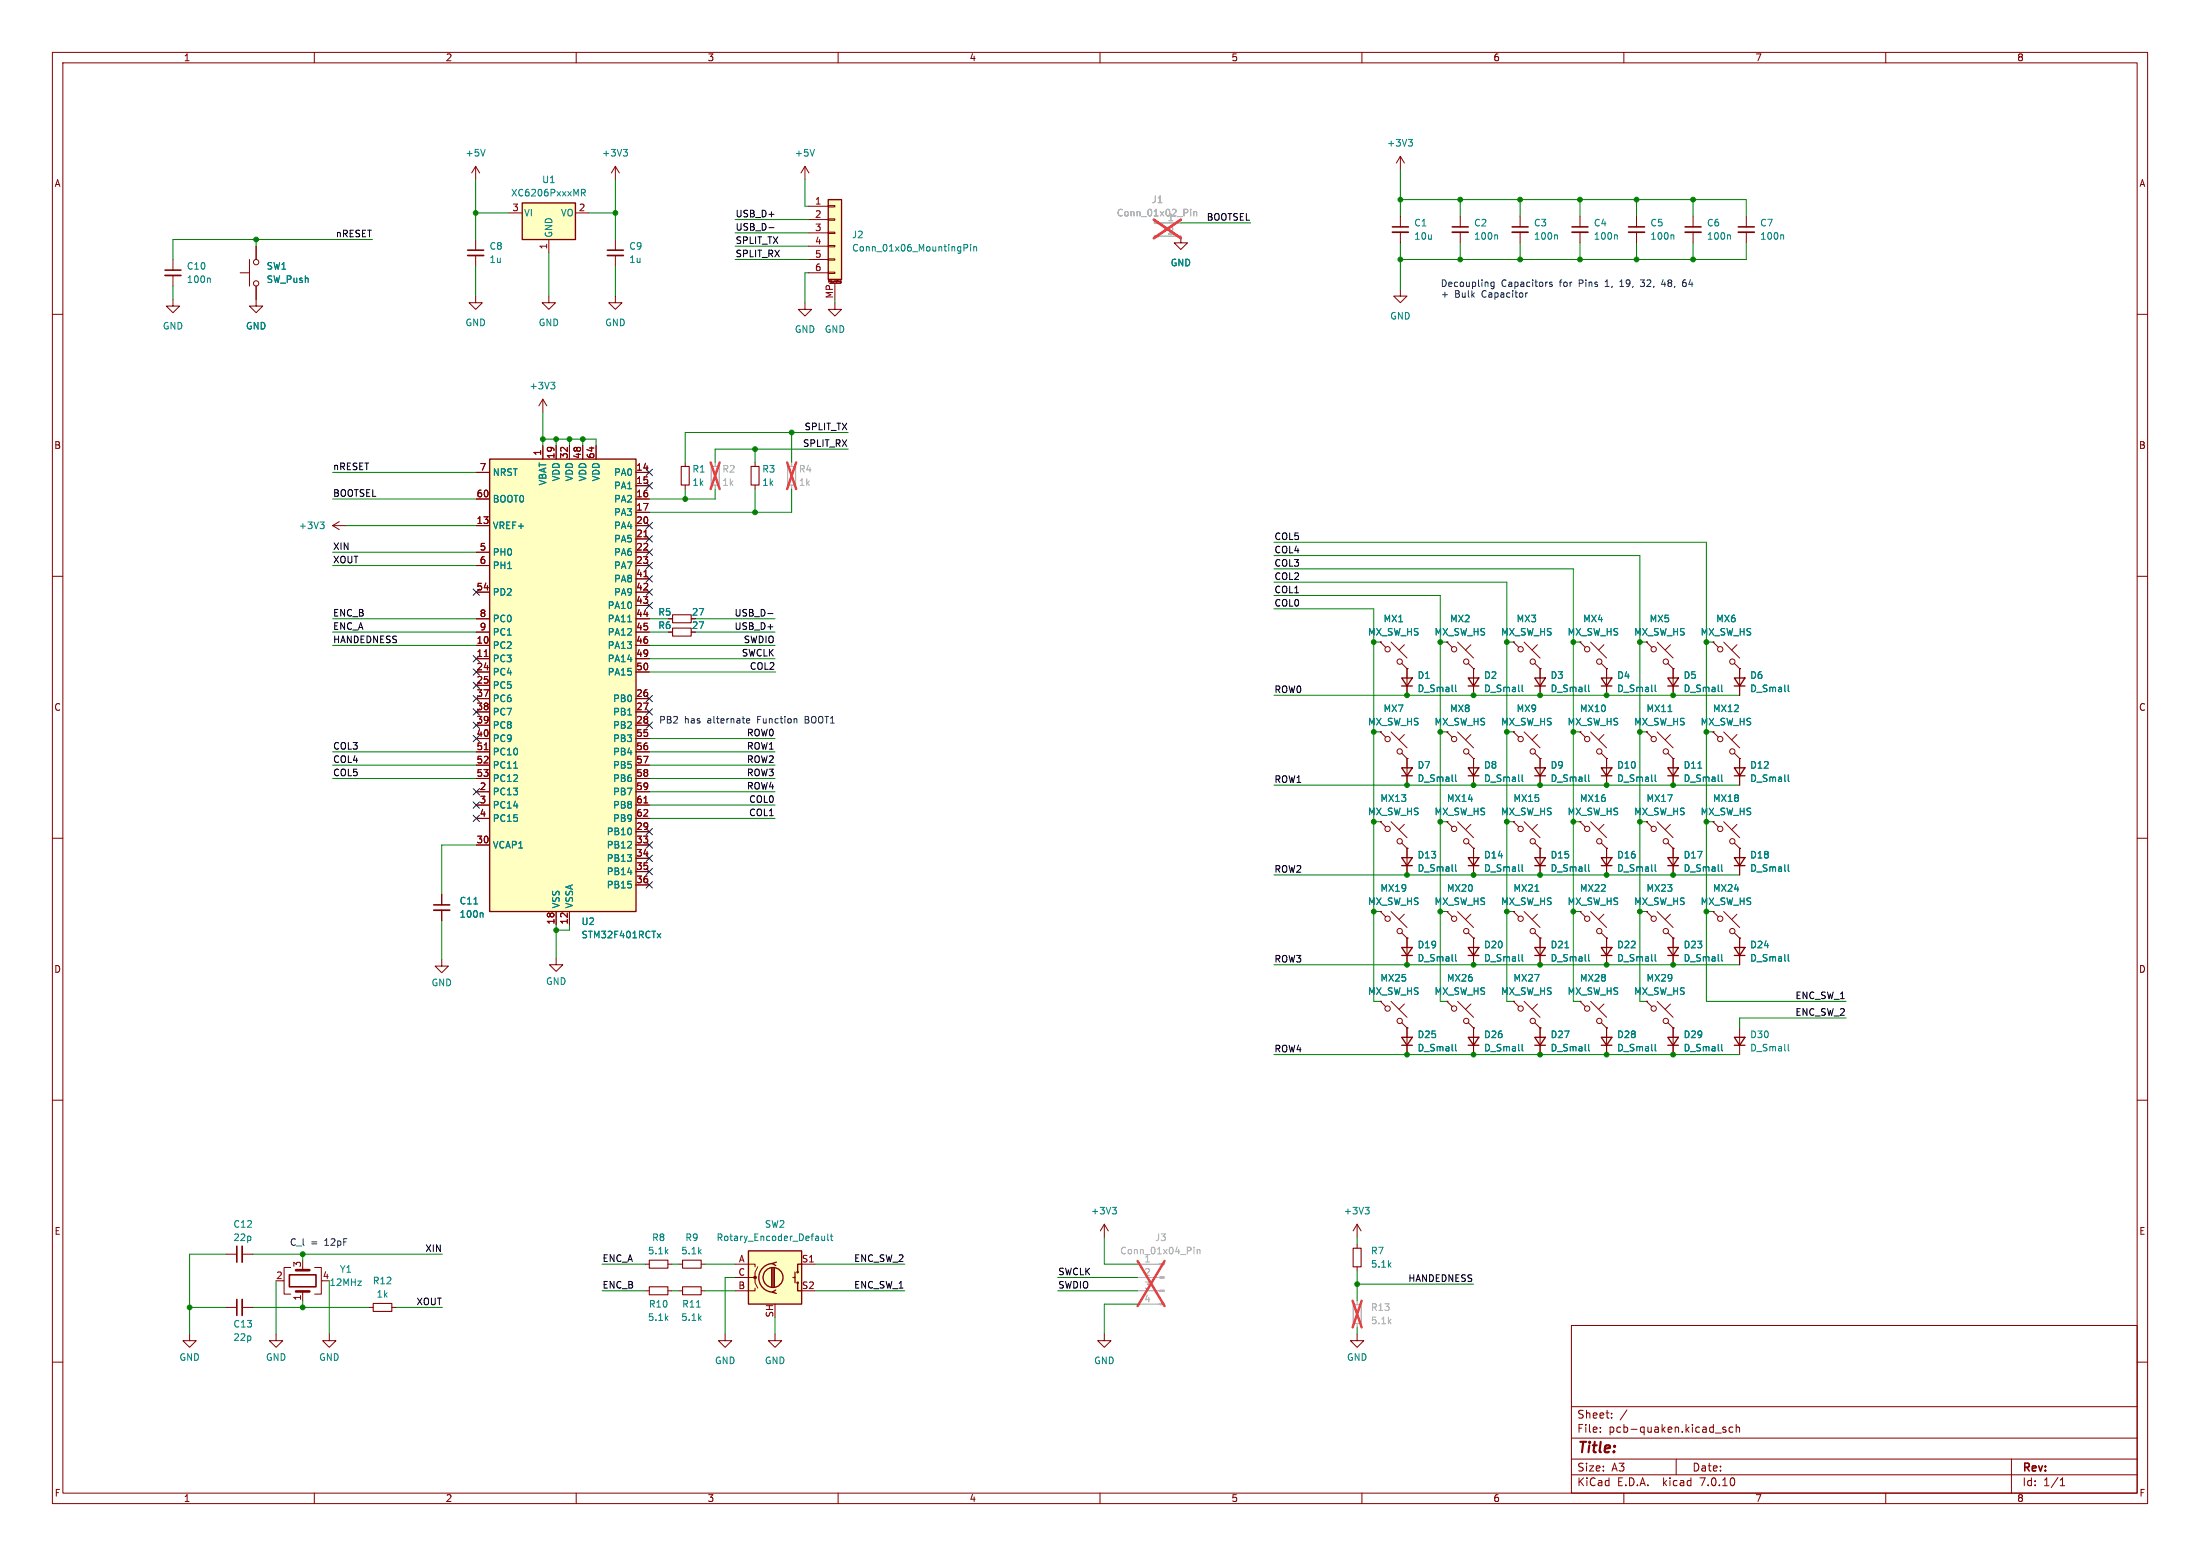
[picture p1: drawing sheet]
<svg xmlns="http://www.w3.org/2000/svg" width="420mm" height="297mm" viewBox="0 0 420 297" stroke-linecap="round" stroke-linejoin="round" font-family="sans-serif">
<g fill="none" stroke="#840000" stroke-width=".19">
<path d="M10 10h400v277h-400zM12 12h396v273h-396zM60 10v2M110 10v2M160 10v2M210 10v2M260 10v2M310 10v2M360 10v2M90.8 31.8v2.5M90.8 31.8l-.8 1.2M90.8 31.8l.8 1.2"/>
<path d="M117.5 31.8l-.8 1.2M117.5 31.8v2.5M117.5 31.8l.7 1.2M153.7 31.8l-.8 1.2M153.7 31.8v2.5M153.7 31.8l.7 1.2M154.3 39.4h3.8M158.1 39.2h1.3v.3h-1.3zM267.3 29.8v2.6M267.3 29.8l-.7 1.3M267.3 29.8l.8 1.3M10 60h2"/>
<path d="M33 57.2v1.2h1.3l-1.3 1.3-1.3-1.3h1.3M33 49.5v2.1M33 52.6v2M45.8 52.1h1.8M47.6 49.5v5.1M48.9 54.6v3.8h1.3l-1.3 1.3-1.3-1.3h1.3M48.9 47v2.5M90.8 56.5v1.3h1.3l-1.3 1.3-1.3-1.3h1.3M90.8 45.7v2.1M90.8 48.8v2M97.2 40.6h2.5M104.8 56.5v1.3h1.2l-1.2 1.3-1.3-1.3h1.3"/>
<path d="M104.8 45.7v2.6M109.9 40.6h2.5M117.5 56.5v1.3h1.2l-1.2 1.3-1.3-1.3h1.3M117.5 45.7v2.1M117.5 48.8v2M153.7 57.8v1.3h1.2l-1.2 1.2-1.3-1.2h1.3M154.3 52.1h3.8M154.3 41.9h3.8M154.3 44.5h3.8M154.3 47h3.8M154.3 49.5h3.8M158.1 51.9h1.3v.3h-1.3z"/>
<path d="M158.1 49.4h1.3v.3h-1.3zM158.1 46.9h1.3v.2h-1.3zM158.1 44.3h1.3v.3h-1.3zM158.1 41.8h1.3v.2h-1.3zM158.2 53.9v-.4l.1 .3 .2-.3v.4M158.4 54.1h2M159.4 57.8v1.3h1.3l-1.3 1.2-1.3-1.2h1.3M159.4 54.1v3.1M159.7 53.5v.3M159.9 53.5h.1M160.4 53.8v.1M160.4 53.7v.1"/>
<path d="M160.4 54h.1M160.4 53.9h.1M160.4 53.7h.1M160.5 53.6l-.1 .1M160.5 53.6l.1 .1M160.6 54h-.1M160.6 53.6v.4M160.6 53.9h-.1M225.4 45.1v1.3h1.3l-1.3 1.2-1.2-1.2h1.2M267.3 55.2v1.3h1.3l-1.3 1.3-1.2-1.3h1.2M267.3 41.3v2M267.3 44.3v2.1"/>
<path d="M278.8 41.3v2M278.8 44.3v2.1M290.2 41.3v2M290.2 44.3v2.1M301.6 41.3v2M301.6 44.3v2.1M312.4 41.3v2M312.4 44.3v2.1M323.2 41.3v2M323.2 44.3v2.1M333.4 41.3v2M333.4 44.3v2.1"/>
<path d="M408 60h2M103.6 76.2v2.5M103.6 76.2l-.7 1.3M103.6 76.2l.8 1.3M64.8 99.6l-1.3 .7M90.9 90.2h2.6M90.9 95.3h2.6M103.6 85.1v2.5M106.2 85.1v2.5M108.7 85.1v2.5M111.3 85.1v2.5M113.8 85.1v2.5"/>
<path d="M121.4 90.2h2.6M121.4 92.7h2.6M121.4 95.3h2.6M121.4 97.8h2.6M130.8 88.3v.7M130.8 92.6v.7M144.1 88.3v.7M144.1 92.6v.7M10 110h2M63.5 100.3h2.5M63.5 100.3l1.3 .8M90.9 100.3h2.6"/>
<path d="M90.9 105.4h2.6M90.9 108h2.6M90.9 113h2.6M90.9 118.1h2.6M121.4 100.3h2.6M121.4 102.9h2.6M121.4 105.4h2.6M121.4 108h2.6M121.4 110.5h2.6M121.4 113h2.6M121.4 115.6h2.6M121.4 118.1h2.6"/>
<path d="M122.9 102.5h.7M122.9 110.1h.7M127.6 118.1h.8M408 110h2M90.9 123.2h2.6M90.9 125.7h2.6M90.9 128.3h2.6M90.9 130.8h2.6M90.9 133.4h2.6M90.9 135.9h2.6M90.9 138.4h2.6M90.9 120.7h2.6"/>
<path d="M92.4 125.3h.8M121.4 123.2h2.6M121.4 125.7h2.6M121.4 128.3h2.6M121.4 133.4h2.6M121.4 135.9h2.6M121.4 138.4h2.6M121.4 120.7h2.6M127.6 120.7h.8M263.5 122.6l1 1M263.5 122.6h.1M263.5 139.7l1 1"/>
<path d="M263.5 139.7h.1M265.6 122.6l3 3M265.6 139.7l3 3M267.6 126.6l1 1M268.1 123.1l-1 1M268.6 127.6h.1M268.6 127.6v5.1M276.2 122.6l1 1M276.2 122.6h.1M276.2 139.7l1 1M276.2 139.7h.1M278.3 122.6l3 3"/>
<path d="M278.3 139.7l3 3M280.3 126.6l1 1M280.8 123.1l-1 1M281.3 127.6h.1M281.3 127.6v5.1M288.9 122.6l1 1M288.9 122.6h.1M288.9 139.7l1 1M288.9 139.7h.1M291 122.6l3 3M291 139.7l3 3M293 126.6l1 1"/>
<path d="M293.5 123.1l-1 1M294 127.6h.1M294 127.6v5.1M301.6 139.7l1 1M301.6 139.7h.1M301.6 122.6l1 1M301.6 122.6h.1M303.7 139.7l3 3M303.7 122.6l3 3M305.7 126.6l1 1M306.2 123.1l-1 1M306.7 127.6h.1"/>
<path d="M306.7 127.6v5.1M314.3 139.7l1 1M314.3 139.7h.1M314.3 122.6l1 1M314.3 122.6h.1M316.4 139.7l3 3M316.4 122.6l3 3M318.4 126.6l1 1M318.9 123.1l-1 1M319.4 127.6h.1M319.4 127.6v5.1M327 122.6l1 1"/>
<path d="M327 122.6h.1M327 139.7l1 1M327 139.7h.1M329.1 122.6l3 3M329.1 139.7l3 3M331.1 126.6l1 1M331.6 123.1l-1 1M332.1 127.6h.1M332.1 127.6v5.1M10 160h2M90.9 151.1h2.6M90.9 153.7h2.6"/>
<path d="M90.9 156.2h2.6M90.9 141h2.6M90.9 143.5h2.6M90.9 146.1h2.6M90.9 148.6h2.6M92.4 143.1h.8M121.4 151.1h2.6M121.4 158.8h2.6M121.4 153.7h2.6M121.4 156.2h2.6M121.4 141h2.6M121.4 143.5h2.6"/>
<path d="M121.4 146.1h2.6M121.4 148.6h2.6M122.9 153.3h.7M263.5 156.8l1 1.1M263.5 156.8h.1M265.6 156.8l3 3.1M267.6 143.8l1 1M268.1 157.4l-1 1M268.1 140.2l-1 1M268.6 144.8h.1M268.6 144.8v5.1M276.2 156.8l1 1.1"/>
<path d="M276.2 156.8h.1M278.3 156.8l3 3.1M280.3 143.8l1 1M280.8 157.4l-1 1M280.8 140.2l-1 1M281.3 144.8h.1M281.3 144.8v5.1M288.9 156.8l1 1.1M288.9 156.8h.1M291 156.8l3 3.1M293 143.8l1 1M293.5 140.2l-1 1"/>
<path d="M293.5 157.4l-1 1M294 144.8h.1M294 144.8v5.1M301.6 156.8l1 1.1M301.6 156.8h.1M303.7 156.8l3 3.1M305.7 143.8l1 1M306.2 140.2l-1 1M306.2 157.4l-1 1M306.7 144.8h.1M306.7 144.8v5.1M314.3 156.8l1 1.1"/>
<path d="M314.3 156.8h.1M316.4 156.8l3 3.1M318.4 143.8l1 1M318.9 140.2l-1 1M318.9 157.4l-1 1M319.4 144.8h.1M319.4 144.8v5.1M327 156.8l1 1.1M327 156.8h.1M329.1 156.8l3 3.1M331.1 143.8l1 1M331.6 157.4l-1 1"/>
<path d="M331.6 140.2l-1 1M332.1 144.8h.1M332.1 144.8v5.1M408 160h2M84.3 170.7v2M84.3 173.7v2.1M90.9 161.3h2.6M106.2 174v2.5M108.7 174v2.5M121.4 161.3h2.6M121.4 163.8h2.6M121.4 166.4h2.6"/>
<path d="M121.4 168.9h2.6M263.5 174l1 1M263.5 174h.1M265.6 174l3 3M267.6 160.9l1 1M267.6 178.1l1 1M268.1 174.5l-1 1M268.6 161.9h.1M268.6 179.1h.1M268.6 161.9v5.1M268.6 179.1v5.1M276.2 174l1 1"/>
<path d="M276.2 174h.1M278.3 174l3 3M280.3 160.9l1 1M280.3 178.1l1 1M280.8 174.5l-1 1M281.3 161.9h.1M281.3 179.1h.1M281.3 161.9v5.1M281.3 179.1v5.1M288.9 174l1 1M288.9 174h.1M291 174l3 3"/>
<path d="M293 178.1l1 1M293 160.9l1 1M293.5 174.5l-1 1M294 179.1h.1M294 161.9h.1M294 161.9v5.1M294 179.1v5.1M301.6 174l1 1M301.6 174h.1M303.7 174l3 3M305.7 160.9l1 1M305.7 178.1l1 1"/>
<path d="M306.2 174.5l-1 1M306.7 161.9h.1M306.7 179.1h.1M306.7 161.9v5.1M306.7 179.1v5.1M314.3 174l1 1M314.3 174h.1M316.4 174l3 3M318.4 160.9l1 1M318.4 178.1l1 1M318.9 174.5l-1 1M319.4 161.9h.1"/>
<path d="M319.4 179.1h.1M319.4 161.9v5.1M319.4 179.1v5.1M327 174l1 1M327 174h.1M329.1 174l3 3M331.1 160.9l1 1M331.1 178.1l1 1M331.6 174.5l-1 1M332.1 161.9h.1M332.1 179.1h.1M332.1 161.9v5.1"/>
<path d="M332.1 179.1v5.1M84.3 183.1v1.3h1.3l-1.3 1.3-1.2-1.3h1.2M106.2 182.9v1.3h1.2l-1.2 1.2-1.3-1.2h1.3M263.5 191.1l1 1.1M263.5 191.1h.1M265.6 191.1l3 3.1M267.6 195.2l1 1M268.1 191.6l-1 1.1M268.6 196.2h.1M268.6 196.2v5.1M276.2 191.1l1 1.1M276.2 191.1h.1"/>
<path d="M278.3 191.1l3 3.1M280.3 195.2l1 1M280.8 191.6l-1 1.1M281.3 196.2h.1M281.3 196.2v5.1M288.9 191.1l1 1.1M288.9 191.1h.1M291 191.1l3 3.1M293 195.2l1 1M293.5 191.6l-1 1.1M294 196.2h.1M294 196.2v5.1"/>
<path d="M301.6 191.1l1 1.1M301.6 191.1h.1M303.7 191.1l3 3.1M305.7 195.2l1 1M306.2 191.6l-1 1.1M306.7 196.2h.1M306.7 196.2v5.1M314.3 191.1l1 1.1M314.3 191.1h.1M316.4 191.1l3 3.1M318.4 195.2l1 1M318.9 191.6l-1 1.1"/>
<path d="M319.4 196.2h.1M319.4 196.2v5.1M332.1 196.2v5.1M10 210h2M408 210h2M43.2 239.4h2M46.2 239.4h2.1M210.8 233.7l-.7 1.2M210.8 233.7v2.5M210.8 233.7l.8 1.2M259.1 233.7l-.8 1.2M259.1 233.7v2.5"/>
<path d="M259.1 237.5v.8M259.1 233.7l.7 1.2M10 260h2M36.2 254.6v1.3h1.3l-1.3 1.3-1.3-1.3h1.3M43.2 249.6h2M46.2 249.6h2.1M52.7 254.6v1.3h1.3l-1.3 1.3-1.3-1.3h1.3M54 244.5h.2M55.5 241.9h-1.3v5.1h1.3M57.8 246.5v1.8M60.1 241.9h1.2v5.1h-1.2M62.9 254.6v1.3h1.2l-1.2 1.3-1.3-1.3h1.3"/>
<path d="M70.5 249.6h.7M74.8 249.6h.8M123.2 241.3h.8M123.2 246.4h.8M127.5 241.3h.8M127.5 246.4h.8M129.5 241.3h.8M129.5 246.4h.8M133.9 241.3h.7M133.9 246.4h.7M138.4 254.6v1.3h1.3l-1.3 1.3-1.2-1.3h1.2M140.3 241.3h3.8v.5"/>
<path d="M140.3 243.8h3.8v1.1l.6 1M144.1 245.9v.5h-3.8M144.7 241.8l-.6 1v1h-.5M148 254.6v1.3h1.2l-1.2 1.3-1.3-1.3h1.3M153 241.3h2.6M210.8 254.6v1.3h1.3l-1.3 1.3-1.3-1.3h1.3M259.1 254.6v1.3h1.2l-1.2 1.3-1.3-1.3h1.3M259.1 241.8v.8M300 253h108v32h-108zM408 260h2M300 278.5h108M300 274.5h108"/>
<path d="M300 268.5h108M305.5 273.2v.2M305.5 272.5v.1M307.7 270.5v.2M307.7 269.8v.1M310.6 269.1l-1.3 1.9M320 278.5v3M327.4 273.5h1.2M329.4 272.5l-.3-.1-.2 .2v.2l.5 .2v.3h-.5M330.8 272.5l-.4-.1-.3 .3 .1 .6h.6M331.4 272.5l.3-.1 .3 .1 .1 .9M331.4 271.9v1.5"/>
<path d="M384 278.5v6.5M60 285v2M110 285v2M160 285v2M210 285v2M260 285v2M300 281.5h108M310 285v2M360 285v2M393.3 283.6h.9M393.3 282.5l.4-.4v1.5"/>
<circle cx="48.9" cy="54.1" r=".51"/>
<circle cx="48.9" cy="50" r=".51"/>
<circle cx="264.9" cy="123.9" r=".51"/>
<circle cx="267.2" cy="126.3" r=".51"/>
<circle cx="277.6" cy="123.9" r=".51"/>
<circle cx="279.9" cy="126.3" r=".51"/>
<circle cx="290.3" cy="123.9" r=".51"/>
<circle cx="292.6" cy="126.3" r=".51"/>
<circle cx="303" cy="123.9" r=".51"/>
<circle cx="305.3" cy="126.3" r=".51"/>
<circle cx="315.7" cy="123.9" r=".51"/>
<circle cx="318" cy="126.3" r=".51"/>
<circle cx="328.4" cy="123.9" r=".51"/>
<circle cx="330.7" cy="126.3" r=".51"/>
<circle cx="264.9" cy="141.1" r=".51"/>
<circle cx="264.9" cy="158.2" r=".51"/>
<circle cx="267.2" cy="143.4" r=".51"/>
<circle cx="277.6" cy="141.1" r=".51"/>
<circle cx="277.6" cy="158.2" r=".51"/>
<circle cx="279.9" cy="143.4" r=".51"/>
<circle cx="290.3" cy="158.2" r=".51"/>
<circle cx="290.3" cy="141.1" r=".51"/>
<circle cx="292.6" cy="143.4" r=".51"/>
<circle cx="303" cy="141.1" r=".51"/>
<circle cx="303" cy="158.2" r=".51"/>
<circle cx="305.3" cy="143.4" r=".51"/>
<circle cx="315.7" cy="141.1" r=".51"/>
<circle cx="315.7" cy="158.2" r=".51"/>
<circle cx="318" cy="143.4" r=".51"/>
<circle cx="328.4" cy="158.2" r=".51"/>
<circle cx="328.4" cy="141.1" r=".51"/>
<circle cx="330.7" cy="143.4" r=".51"/>
<circle cx="264.9" cy="175.4" r=".51"/>
<circle cx="267.2" cy="177.7" r=".51"/>
<circle cx="267.2" cy="160.6" r=".51"/>
<circle cx="277.6" cy="175.4" r=".51"/>
<circle cx="279.9" cy="177.7" r=".51"/>
<circle cx="279.9" cy="160.6" r=".51"/>
<circle cx="290.3" cy="175.4" r=".51"/>
<circle cx="292.6" cy="160.6" r=".51"/>
<circle cx="292.6" cy="177.7" r=".51"/>
<circle cx="303" cy="175.4" r=".51"/>
<circle cx="305.3" cy="160.6" r=".51"/>
<circle cx="305.3" cy="177.7" r=".51"/>
<circle cx="315.7" cy="175.4" r=".51"/>
<circle cx="318" cy="177.7" r=".51"/>
<circle cx="318" cy="160.6" r=".51"/>
<circle cx="328.4" cy="175.4" r=".51"/>
<circle cx="330.7" cy="160.6" r=".51"/>
<circle cx="330.7" cy="177.7" r=".51"/>
<circle cx="264.9" cy="192.5" r=".51"/>
<circle cx="267.2" cy="194.9" r=".51"/>
<circle cx="277.6" cy="192.5" r=".51"/>
<circle cx="279.9" cy="194.9" r=".51"/>
<circle cx="290.3" cy="192.5" r=".51"/>
<circle cx="292.6" cy="194.9" r=".51"/>
<circle cx="303" cy="192.5" r=".51"/>
<circle cx="305.3" cy="194.9" r=".51"/>
<circle cx="315.7" cy="192.5" r=".51"/>
<circle cx="318" cy="194.9" r=".51"/>
</g>
<g fill="none" stroke="#840000" stroke-width=".33">
<path d="M31.5 52.6h3M89.3 48.8h3M116 48.8h3M265.8 44.3h3.1M277.2 44.3h3.1M288.7 44.3h3M300.1 44.3h3M310.9 44.3h3M321.7 44.3h3M331.9 44.3h3M82.8 173.7h3.1M46.2 237.9v3"/>
<path d="M46.2 248v3.1"/>
</g>
<g fill="none" stroke="#840000" stroke-width=".3">
<path d="M31.5 51.6h3M89.3 47.8h3M116 47.8h3M265.8 43.3h3.1M277.2 43.3h3.1M288.7 43.3h3M300.1 43.3h3M310.9 43.3h3M321.7 43.3h3M331.9 43.3h3M82.8 172.7h3.1M45.2 237.9v3"/>
<path d="M45.2 248v3.1M55.2 243.3h5.1v2.3h-5.1z"/>
</g>
<g fill="none" stroke="#008484" stroke-width=".19">
<path d="M92.6 28.5l-.4 1.3M111 36.8l.6-.1 .1-.1v-.3l-.7-.2v1.3M111.3 36.8l.4 .6M119 28.5h.8l-.5 .5M119.5 29l.3 .2v.3l-.3 .3M155.5 28.5l-.4 1.3M268.8 26.6h.8l-.4 .5M269.4 27.1l.2 .2v.3l-.2 .3M40 53.1l.1 .2v.6M184 47.3h.6l.1-.2v-.3l-.7-.1v1.2M185.3 46.7v.1M185.3 47.1v.8"/>
<path d="M185.9 47.1v.8M185.9 47.2l.2-.1h.3v.8M285.7 44.8l.2 .2v.7M297.1 44.8l.2 .2v.7M308.6 44.8l.2 .2v.7M319.4 44.8l.1 .2v.7M330.2 44.8l.1 .2v.7M340.3 44.8l.2 .2v.7M105.1 73h.8l-.4 .5M105.7 73.5l.2 .2v.3l-.2 .2M61.1 99.6h.8l-.4 .5M61.6 100.1l.3 .3v.3l-.3 .2"/>
<path d="M119.8 118.7h.8M277.9 130.8v1l.2 .2M290.6 130.8v1l.2 .2M303.3 130.8v1l.2 .2M316 130.8v1l.2 .2M318.4 135.8h.8M328.7 130.8v1l.2 .2M341.4 130.8v1l.2 .2M98.1 146.6h.7M277.9 147.9v1.1l.2 .2M290.6 147.9v1.1l.2 .2M303.3 147.9v1.1l.2 .2"/>
<path d="M316 147.9v1.1l.2 .2M324.1 146.6h.8M328.7 147.9v1.1l.2 .2M341.4 147.9v1.1l.2 .2M90.5 172.5h.7M92 174.2l.2 .2v.7M125.5 178.2l.6 .8M126.1 178.2l-.6 .8M277.9 165v1.1l.2 .2M290.6 165v1.1l.2 .2M293 170.1h.8M303.3 165v1.1l.2 .2"/>
<path d="M316 165v1.1l.2 .2M328.7 165v1.1l.2 .2M341.4 165v1.1l.2 .2M277.9 182.2v1.1l.2 .2M277.9 199.3v1.1l.2 .2M290.6 182.2v1.1l.2 .2M290.6 199.3v1.1l.2 .2M298.7 180.9h.8M303.3 182.2v1.1l.2 .2M303.3 199.3v1.1l.2 .2M316 182.2v1.1l.2 .2M316 199.3v1.1l.2 .2"/>
<path d="M328.7 182.2v1.1l.2 .2M328.7 199.3v1.1l.2 .2M341.4 199.3v1.1l.2 .2M341.4 182.2v1.1l.2 .2M156.9 236v.7l.3 .1 .2-.1M157.4 236v.8M158 235.5v1.1l.2 .2M158.5 236h.5M158.7 235.5v1.1l.3 .2M212.3 230.4h.8l-.4 .5M212.9 230.9l.2 .3v.3l-.2 .2M260.6 230.4h.8l-.4 .5"/>
<path d="M261.1 230.9l.3 .3v.3l-.3 .2M133 249.5h.7"/>
</g>
<g fill="#ffffc2" stroke="#ffffc2" stroke-width=".19">
<path d="M99.7 38.7h10.2v7h-10.2z"/>
<path d="M158.1 38.1h2.6v15.2h-2.6z"/>
<path d="M93.5 87.6h27.9v86.4h-27.9z"/>
<path d="M142.9 238.8h10.1v10.1h-10.1z"/>
</g>
<g fill="none" stroke="#840000" stroke-width=".25">
<path d="M99.7 38.7h10.2v7h-10.2zM158.1 38.1h2.6v15.2h-2.6zM93.5 87.6h27.9v86.4h-27.9zM267.6 129.4h2l-1 1.5zM267.6 130.9h2M280.3 129.4h2l-1 1.5zM280.3 130.9h2M293 129.4h2l-1 1.5zM293 130.9h2M305.7 129.4h2l-1 1.5zM305.7 130.9h2M318.4 129.4h2l-1 1.5z"/>
<path d="M318.4 130.9h2M331.1 129.4h2l-1 1.5zM331.1 130.9h2M267.6 146.6h2l-1 1.5zM267.6 148.1h2M280.3 146.6h2l-1 1.5zM280.3 148.1h2M293 146.6h2l-1 1.5zM293 148.1h2M305.7 146.6h2l-1 1.5zM305.7 148.1h2M318.4 146.6h2l-1 1.5z"/>
<path d="M318.4 148.1h2M331.1 146.6h2l-1 1.5zM331.1 148.1h2M267.6 163.7h2l-1 1.5zM267.6 165.2h2M280.3 163.7h2l-1 1.5zM280.3 165.2h2M293 163.7h2l-1 1.5zM293 165.2h2M305.7 163.7h2l-1 1.5zM305.7 165.2h2M318.4 163.7h2l-1 1.5z"/>
<path d="M318.4 165.2h2M331.1 163.7h2l-1 1.5zM331.1 165.2h2M267.6 198h2l-1 1.5zM267.6 180.8h2l-1 1.6zM267.6 182.4h2M267.6 199.5h2M280.3 198h2l-1 1.5zM280.3 180.8h2l-1 1.6zM280.3 182.4h2M280.3 199.5h2M293 180.8h2l-1 1.6z"/>
<path d="M293 198h2l-1 1.5zM293 182.4h2M293 199.5h2M305.7 180.8h2l-1 1.6zM305.7 198h2l-1 1.5zM305.7 182.4h2M305.7 199.5h2M318.4 198h2l-1 1.5zM318.4 180.8h2l-1 1.6zM318.4 182.4h2M318.4 199.5h2M331.1 198h2l-1 1.5z"/>
<path d="M331.1 180.8h2l-1 1.6zM331.1 182.4h2M331.1 199.5h2M142.9 238.8h10.1v10.1h-10.1zM147.3 242.1v3.5M147.6 241.2a2.73 2.73 0 0 0-2.7 2.7 2.73 2.73 0 0 0 2.7 2.7M147.6 242.1v3.5M147.8 242.1v3.5M148.1 246.3l-.7 .3 .8 .3M148.2 240.9l-.8 .3 .7 .4M151.4 243.8h.4M151.8 242.8v2.1"/>
<path d="M152.3 244.9v1.5h.7M153 241.3h-.7v1.5"/>
<circle cx="147.6" cy="243.8" r="1.9"/>
<circle cx="152.3" cy="244.9" r=".13"/>
<circle cx="152.3" cy="242.8" r=".13"/>
</g>
<path d="M135.8 89h1.5v3.6h-1.5zM150.4 89h1.5v3.6h-1.5zM258.3 249h1.5v3.6h-1.5z" fill="none" stroke="#a1a1a1" stroke-width=".2"/>
<g fill="none" stroke="#a1a1a1" stroke-width=".19">
<path d="M227.3 39.9v.2M221.2 45.1h4.2M221.2 42.5h4.2M227.3 40.4v.8M227.9 40.4v.8M227.9 40.5l.2-.1h.3v.8M136.5 88.3v.7M136.5 92.6v.7M151.1 88.3v.7M151.1 92.6v.7M227.9 238.1v.1M227.9 238.5v.8"/>
<path d="M228.5 238.5v.8M228.5 238.6l.2-.1 .3 .1 .1 .7M217.2 248.9h4.2M217.2 246.4h4.2M217.2 243.8h4.2M217.2 241.3h4.2M259.1 248.3v.7M259.1 252.6v.8"/>
</g>
<path d="M220.3 41.9l5.1 3.6M225.4 41.9l-5.1 3.6M135.7 88.3l1.7 5M137.4 88.3l-1.7 5M150.3 88.3l1.7 5M152 88.3l-1.7 5M217.2 240.7l5.1 8.6M222.3 240.7l-5.1 8.6M258.2 248.3l1.7 5.1M259.9 248.3l-1.7 5.1" fill="none" stroke="#eb3a3d" stroke-width=".46"/>
<circle cx="144.1" cy="243.8" r=".25" fill="#840000" stroke="#840000" stroke-width=".19"/>
<path d="M130 89h1.6v3.6h-1.6zM143.4 89h1.5v3.6h-1.5zM128.4 119.9h3.6v1.5h-3.6zM128.4 117.3h3.6v1.6h-3.6zM258.3 238.3h1.5v3.5h-1.5zM71.2 248.8h3.6v1.5h-3.6zM124 245.6h3.5v1.5h-3.5zM124 240.5h3.5v1.6h-3.5zM130.3 245.6h3.6v1.5h-3.6zM130.3 240.5h3.6v1.6h-3.6z" fill="none" stroke="#840000" stroke-width=".2"/>
<path d="M56.5 246.5h2.6M56.5 242.4h2.6" fill="none" stroke="#840000" stroke-width=".51"/>
<g fill="#a1a1a1" stroke="#a1a1a1" stroke-width=".19">
<path d="M221.4 248.8h.8v.2h-.8z"/>
<path d="M221.4 246.3h.8v.2h-.8z"/>
<path d="M221.4 243.7h.8v.3h-.8z"/>
<path d="M221.4 241.2h.8v.2h-.8z"/>
<path d="M220.3 45h.9v.2h-.9z"/>
<path d="M220.3 42.4h.9v.3h-.9z"/>
</g>
<path d="M146.8 43.5h1M146.6 117.1h1" fill="none" stroke="#000" stroke-width=".19"/>
<g fill="none" stroke="#0000c2" stroke-width=".19">
<path d="M285.2 53.8v1.2M285.2 53.9l-.3-.1-.3 .3 .1 .5h.5M291.3 55.9v.8M291.6 55.9l-.3 .2M296.3 53.9l-.3-.1-.2 .2 .1 .2 .4 .1v.3h-.5M306.4 54.7h.8M306.6 53.7l-.2 .1M309.2 54.7h.7M309.5 53.6l-.3 .2M313.2 54.6l.5 .1M313.2 53.4h.7l-.4 .5h.2M317.5 53.4l-.3 .9h.8"/>
<path d="M321.2 54.1l.2-.2 .4 .1 .1 .1v.3l-.2 .3h-.3l-.2-.3M321.8 53.4l-.4 .1-.2 .5M142.5 137.8l.2 .2h.4M142.5 137.4l.2-.2 .4 .2v.1l-.6 .1M152.1 137.2v.8"/>
</g>
<g fill="none" stroke="#008400" stroke-width=".19">
<path d="M90.8 34.3v11.4M117.5 34.3v11.4M153.7 34.3v5.1h.6M267.3 32.4v8.9M267.3 38.1h66.1v3.2M278.8 38.1v3.2M290.2 38.1v3.2M301.6 38.1v3.2M312.4 38.1v3.2M323.2 38.1v3.2M33 54.6v2.6M48.9 45.7v1.3"/>
<path d="M71.1 45.7h-38.1v3.8M90.8 50.8v5.7M90.8 40.6h6.4M104.8 48.3v8.2M112.4 40.6h5.1M117.5 50.8v5.7M140.3 44.5h14M140.3 41.9h14M140.3 47h14M140.3 49.5h14M154.3 52.1h-.6v5.7M159.4 57.2v.6"/>
<path d="M225.4 42.5h13.4M267.3 46.4v8.8M278.8 46.4v3.1M290.2 46.4v3.1M301.6 46.4v3.1M312.4 46.4v3.1M323.2 46.4v3.1M333.4 46.4v3.1h-66.1M103.6 78.7v6.4M63.5 95.3h27.4M63.5 90.2h27.4M103.6 83.8h10.2v1.3"/>
<path d="M106.2 83.8v1.3M108.7 83.8v1.3M111.3 83.8v1.3M130.8 93.3v2M136.5 93.3v2h-12.5M144.1 85.7v2.6M144.1 93.3v4.5M151.1 93.3v4.5h-27.1M151.1 82.6v5.7M161.9 82.6h-31.1v5.7M161.9 85.7h-25.4v2.6M63.5 118.1h27.4"/>
<path d="M63.5 108h27.4M63.5 105.4h27.4M66 100.3h24.9M124 118.1h3.6M132.7 118.1h15.3M243.2 113.7h31.8v77.4h1.2M243.2 116.2h19.1v74.9h1.2M243.2 108.6h57.2v82.5h1.2M243.2 111.1h44.5v80h1.2M243.2 106h69.9v85.1h1.2M243.2 103.5h82.6v87.6h26.6M63.5 123.2h27.4"/>
<path d="M63.5 120.7h27.4M124 123.2h24M124 120.7h3.6M124 128.3h24.1M124 125.7h24M132.7 120.7h15.3M243.2 132.7h88.9M262.3 139.7h1.2M262.3 122.6h1.2M275 139.7h1.2M275 122.6h1.2M287.7 139.7h1.2"/>
<path d="M287.7 122.6h1.2M300.4 139.7h1.2M300.4 122.6h1.2M313.1 139.7h1.2M313.1 122.6h1.2M325.8 139.7h1.2M325.8 122.6h1.2M63.5 143.5h27.4M63.5 148.6h27.4M63.5 146.1h27.4M124 143.5h24M124 148.6h24"/>
<path d="M124 146.1h24M124 141h24M124 153.7h24M124 156.2h24M124 151.1h24M243.2 149.9h88.9M262.3 156.8h1.2M275 156.8h1.2M287.7 156.8h1.2M300.4 156.8h1.2M313.1 156.8h1.2M325.8 156.8h1.2"/>
<path d="M84.3 175.8v7.3M90.9 161.3h-6.6v9.4M106.2 176.5v6.4M108.7 176.5v1h-2.5M243.2 167h88.9M262.3 174h1.2M275 174h1.2M287.7 174h1.2M300.4 174h1.2M313.1 174h1.2M325.8 174h1.2M243.2 184.2h88.9"/>
<path d="M352.4 194.3h-20.3v1.9M243.2 201.3h88.9M43.2 239.4h-7v15.2M48.3 239.4h36.2M57.8 239.4v1.3M210.8 236.2v5.1h6.4M259.1 236.2v1.3M36.2 249.6h7M48.3 249.6h22.2M52.7 244.5v10.1M57.8 248.3v1.3M62.9 244.5v10.1"/>
<path d="M75.6 249.6h8.9M114.9 246.4h8.3M114.9 241.3h8.3M128.3 246.4h1.2M128.3 241.3h1.2M134.6 246.4h5.7M134.6 241.3h5.7M140.3 243.8h-1.9v10.8M148 251.5v3.1M155.6 246.4h17.1M155.6 241.3h17.1M201.9 243.8h15.3"/>
<path d="M201.9 246.4h15.3M217.2 248.9h-6.4v5.7M259.1 242.6v5.7M259.1 253.4v1.2M259.1 245.1h22.2"/>
</g>
<g fill="none" stroke="#000084" stroke-width=".19">
<path d="M123.3 92.1l1.3 1.2M123.3 89.6l1.3 1.2M123.3 99.7l1.3 1.2M124.6 92.1l-1.3 1.2M124.6 89.6l-1.3 1.2M124.6 99.7l-1.3 1.2M90.3 112.4l1.2 1.2M91.5 112.4l-1.2 1.2M123.3 104.8l1.3 1.2M123.3 102.3l1.3 1.2M123.3 112.4l1.3 1.2M123.3 109.9l1.3 1.2"/>
<path d="M123.3 107.3l1.3 1.3M123.3 115l1.3 1.2M124.6 104.8l-1.3 1.2M124.6 107.3l-1.3 1.3M124.6 102.3l-1.3 1.2M124.6 112.4l-1.3 1.2M124.6 109.9l-1.3 1.2M124.6 115l-1.3 1.2M90.3 137.8l1.2 1.2M90.3 135.3l1.2 1.2M90.3 130.2l1.2 1.2M90.3 127.7l1.2 1.2"/>
<path d="M90.3 132.7l1.2 1.3M90.3 125.1l1.2 1.2M91.5 137.8l-1.2 1.2M91.5 135.3l-1.2 1.2M91.5 130.2l-1.2 1.2M91.5 127.7l-1.2 1.2M91.5 125.1l-1.2 1.2M91.5 132.7l-1.2 1.3M123.3 132.7l1.3 1.3M123.3 135.3l1.3 1.2M123.3 137.8l1.3 1.2M124.6 132.7l-1.3 1.3"/>
<path d="M124.6 135.3l-1.3 1.2M124.6 137.8l-1.3 1.2M90.3 150.5l1.2 1.2M90.3 140.4l1.2 1.2M90.3 153.1l1.2 1.2M90.3 155.6l1.2 1.2M91.5 150.5l-1.2 1.2M91.5 140.4l-1.2 1.2M91.5 153.1l-1.2 1.2M91.5 155.6l-1.2 1.2M123.3 158.1l1.3 1.3M124.6 158.1l-1.3 1.3"/>
<path d="M123.3 168.3l1.3 1.2M123.3 160.7l1.3 1.2M123.3 165.8l1.3 1.2M123.3 163.2l1.3 1.2M124.6 168.3l-1.3 1.2M124.6 160.7l-1.3 1.2M124.6 165.8l-1.3 1.2M124.6 163.2l-1.3 1.2"/>
</g>
<g fill="#008400" stroke="#008400" stroke-width=".19">
<circle cx="267.3" cy="38.1" r=".46"/>
<circle cx="267.3" cy="49.5" r=".46"/>
<circle cx="301.6" cy="38.1" r=".46"/>
<circle cx="290.2" cy="38.1" r=".46"/>
<circle cx="290.2" cy="49.5" r=".46"/>
<circle cx="323.2" cy="38.1" r=".46"/>
<circle cx="312.4" cy="38.1" r=".46"/>
<circle cx="301.6" cy="49.5" r=".46"/>
<circle cx="312.4" cy="49.5" r=".46"/>
<circle cx="278.8" cy="38.1" r=".46"/>
<circle cx="278.8" cy="49.5" r=".46"/>
<circle cx="300.4" cy="174" r=".46"/>
<circle cx="275" cy="156.8" r=".46"/>
<circle cx="287.7" cy="156.8" r=".46"/>
<circle cx="268.6" cy="167" r=".46"/>
<circle cx="281.3" cy="167" r=".46"/>
<circle cx="294" cy="149.9" r=".46"/>
<circle cx="306.7" cy="167" r=".46"/>
<circle cx="306.7" cy="149.9" r=".46"/>
<circle cx="300.4" cy="156.8" r=".46"/>
<circle cx="325.8" cy="139.7" r=".46"/>
<circle cx="313.1" cy="139.7" r=".46"/>
<circle cx="319.4" cy="132.7" r=".46"/>
<circle cx="323.2" cy="49.5" r=".46"/>
<circle cx="300.4" cy="122.6" r=".46"/>
<circle cx="313.1" cy="122.6" r=".46"/>
<circle cx="287.7" cy="122.6" r=".46"/>
<circle cx="325.8" cy="122.6" r=".46"/>
<circle cx="306.7" cy="132.7" r=".46"/>
<circle cx="275" cy="139.7" r=".46"/>
<circle cx="268.6" cy="132.7" r=".46"/>
<circle cx="287.7" cy="139.7" r=".46"/>
<circle cx="300.4" cy="139.7" r=".46"/>
<circle cx="294" cy="132.7" r=".46"/>
<circle cx="106.2" cy="177.5" r=".46"/>
<circle cx="106.2" cy="83.8" r=".46"/>
<circle cx="108.7" cy="83.8" r=".46"/>
<circle cx="130.8" cy="95.3" r=".46"/>
<circle cx="111.3" cy="83.8" r=".46"/>
<circle cx="144.1" cy="85.7" r=".46"/>
<circle cx="36.2" cy="249.6" r=".46"/>
<circle cx="57.8" cy="239.4" r=".46"/>
<circle cx="57.8" cy="249.6" r=".46"/>
<circle cx="103.6" cy="83.8" r=".46"/>
<circle cx="90.8" cy="40.6" r=".46"/>
<circle cx="117.5" cy="40.6" r=".46"/>
<circle cx="48.9" cy="45.7" r=".46"/>
<circle cx="151.1" cy="82.6" r=".46"/>
<circle cx="144.1" cy="97.8" r=".46"/>
<circle cx="268.6" cy="184.2" r=".46"/>
<circle cx="262.3" cy="122.6" r=".46"/>
<circle cx="281.3" cy="132.7" r=".46"/>
<circle cx="262.3" cy="139.7" r=".46"/>
<circle cx="275" cy="122.6" r=".46"/>
<circle cx="281.3" cy="149.9" r=".46"/>
<circle cx="268.6" cy="149.9" r=".46"/>
<circle cx="262.3" cy="156.8" r=".46"/>
<circle cx="262.3" cy="174" r=".46"/>
<circle cx="319.4" cy="167" r=".46"/>
<circle cx="313.1" cy="156.8" r=".46"/>
<circle cx="325.8" cy="174" r=".46"/>
<circle cx="313.1" cy="174" r=".46"/>
<circle cx="325.8" cy="156.8" r=".46"/>
<circle cx="319.4" cy="149.9" r=".46"/>
<circle cx="275" cy="174" r=".46"/>
<circle cx="294" cy="201.3" r=".46"/>
<circle cx="294" cy="184.2" r=".46"/>
<circle cx="287.7" cy="174" r=".46"/>
<circle cx="281.3" cy="184.2" r=".46"/>
<circle cx="294" cy="167" r=".46"/>
<circle cx="306.7" cy="201.3" r=".46"/>
<circle cx="319.4" cy="201.3" r=".46"/>
<circle cx="319.4" cy="184.2" r=".46"/>
<circle cx="306.7" cy="184.2" r=".46"/>
<circle cx="259.1" cy="245.1" r=".46"/>
<circle cx="281.3" cy="201.3" r=".46"/>
<circle cx="268.6" cy="201.3" r=".46"/>
</g>
<text font-size="2.8" fill="#840000" x="301" y="277.9">Title:</text>
<g font-size="2.1" fill="#840000">
<text x="301" y="273.7">File:</text>
<text x="301" y="271">Sheet:</text>
<text x="307.1" y="273.7">pcb-quaken.kicad_sch</text>
<text x="301" y="281.1">Size:</text>
<text x="307.6" y="281.1">A3</text>
<text x="323" y="281.1">Date:</text>
<text x="386" y="281.3">Rev:</text>
<text x="301" y="283.9">KiCad</text>
<text x="308.7" y="283.9">E.D.A.</text>
<text x="317.6" y="283.9">kicad</text>
<text x="324.8" y="283.9">7.0.10</text>
<text x="386" y="283.9">Id:</text>
<text x="390.1" y="283.9">1/1</text>
</g>
<g font-size="1.8" fill="#840000">
<text x="35" y="11.9">1</text>
<text x="85" y="11.9">2</text>
<text x="135" y="11.9">3</text>
<text x="185" y="11.9">4</text>
<text x="235" y="11.9">5</text>
<text x="285" y="11.9">6</text>
<text x="335" y="11.9">7</text>
<text x="385" y="11.9">8</text>
<text x="10.3" y="35.9">A</text>
<text x="408.3" y="35.9">A</text>
<text x="97.7" y="40.4">3</text>
<text x="110.4" y="40.4">2</text>
<text x="155.5" y="39.1">1</text>
<text x="155.5" y="41.7">2</text>
<text x="104.5" y="47.7" transform="rotate(-90 104.5 47.7)">1</text>
<text x="155.5" y="44.2">3</text>
<text x="155.5" y="46.7">4</text>
<text x="155.5" y="49.3">5</text>
<text x="155.5" y="51.8">6</text>
<text x="159.1" y="57.1" transform="rotate(-90 159.1 57.1)">MP</text>
<text x="10.3" y="85.9">B</text>
<text x="91.5" y="89.9">7</text>
<text x="103.4" y="87.1" transform="rotate(-90 103.4 87.1)">1</text>
<text x="105.9" y="87.7" transform="rotate(-90 105.9 87.7)">19</text>
<text x="108.5" y="87.7" transform="rotate(-90 108.5 87.7)">32</text>
<text x="111" y="87.7" transform="rotate(-90 111 87.7)">48</text>
<text x="113.5" y="87.7" transform="rotate(-90 113.5 87.7)">64</text>
<text x="121.4" y="89.9">14</text>
<text x="408.2" y="85.9">B</text>
<text x="90.9" y="95">60</text>
<text x="121.4" y="92.5">15</text>
<text x="121.4" y="95">16</text>
<text x="90.9" y="100.1">13</text>
<text x="121.4" y="97.5">17</text>
<text x="121.4" y="100.1">20</text>
<text x="91.5" y="105.2">5</text>
<text x="91.5" y="107.7">6</text>
<text x="121.4" y="102.6">21</text>
<text x="121.4" y="105.2">22</text>
<text x="121.4" y="107.7">23</text>
<text x="90.9" y="112.8">54</text>
<text x="121.4" y="110.2">41</text>
<text x="121.4" y="112.8">42</text>
<text x="91.5" y="117.9">8</text>
<text x="121.4" y="115.3">43</text>
<text x="121.4" y="117.9">44</text>
<text x="132" y="117.7">27</text>
<text x="90.9" y="122.9">10</text>
<text x="90.9" y="125.5">11</text>
<text x="91.5" y="120.4">9</text>
<text x="121.4" y="120.4">45</text>
<text x="121.4" y="122.9">46</text>
<text x="121.4" y="125.5">49</text>
<text x="132" y="120.2">27</text>
<text x="90.9" y="128">24</text>
<text x="90.9" y="130.6">25</text>
<text x="121.4" y="128">50</text>
<text x="10.3" y="135.9">C</text>
<text x="90.9" y="133.1">37</text>
<text x="90.9" y="135.6">38</text>
<text x="121.4" y="133.1">26</text>
<text x="121.4" y="135.6">27</text>
<text x="408.2" y="135.9">C</text>
<text x="90.9" y="138.2">39</text>
<text x="90.9" y="140.7">40</text>
<text x="90.9" y="143.3">51</text>
<text x="121.4" y="138.2">28</text>
<text x="121.4" y="140.7">55</text>
<text x="121.4" y="143.3">56</text>
<text x="90.9" y="145.8">52</text>
<text x="90.9" y="148.3">53</text>
<text x="121.4" y="145.8">57</text>
<text x="121.4" y="148.3">58</text>
<text x="91.5" y="150.9">2</text>
<text x="91.5" y="153.4">3</text>
<text x="91.5" y="156">4</text>
<text x="121.4" y="150.9">59</text>
<text x="121.4" y="153.4">61</text>
<text x="121.4" y="156">62</text>
<text x="90.9" y="161">30</text>
<text x="121.4" y="158.5">29</text>
<text x="121.4" y="161">33</text>
<text x="121.4" y="163.6">34</text>
<text x="121.4" y="166.1">35</text>
<text x="121.4" y="168.7">36</text>
<text x="105.9" y="176.6" transform="rotate(-90 105.9 176.6)">18</text>
<text x="108.5" y="176.6" transform="rotate(-90 108.5 176.6)">12</text>
<text x="10.3" y="185.9">D</text>
<text x="408.2" y="185.9">D</text>
<text x="10.3" y="235.9">E</text>
<text x="408.3" y="235.9">E</text>
<text x="52.6" y="244.2">2</text>
<text x="57.5" y="242" transform="rotate(-90 57.5 242)">3</text>
<text x="61.5" y="244.2">4</text>
<text x="140.9" y="243.6">C</text>
<text x="141" y="241">A</text>
<text x="153" y="241">S1</text>
<text x="57.5" y="248.4" transform="rotate(-90 57.5 248.4)">1</text>
<text x="140.9" y="246.1">B</text>
<text x="147.7" y="251.6" transform="rotate(-90 147.7 251.6)">SH</text>
<text x="153" y="246.1">S2</text>
<text x="10.3" y="285.9">F</text>
<text x="35" y="286.9">1</text>
<text x="85" y="286.9">2</text>
<text x="135" y="286.9">3</text>
<text x="185" y="286.9">4</text>
<text x="235" y="286.9">5</text>
<text x="285" y="286.9">6</text>
<text x="335" y="286.9">7</text>
<text x="385" y="286.9">8</text>
<text x="408.3" y="285.9">F</text>
</g>
<g font-size="1.8" fill="#008484">
<text x="264.7" y="28.2">+3V3</text>
<text x="88.8" y="30.1">+5V</text>
<text x="103.4" y="35.2">U1</text>
<text x="114.8" y="30.1">+3V3</text>
<text x="151.6" y="30.1">+5V</text>
<text x="97.5" y="37.7">XC6206PxxxMR</text>
<text x="99.9" y="41.5">VI</text>
<text x="107" y="41.5">VO</text>
<text x="93.4" y="47.9">C8</text>
<text x="105.6" y="45.5" transform="rotate(-90 105.6 45.5)">GND</text>
<text x="120" y="47.9">C9</text>
<text x="162.6" y="45.7">J2</text>
<text x="269.9" y="43.4">C1</text>
<text x="269.9" y="46">10u</text>
<text x="281.3" y="43.4">C2</text>
<text x="281.3" y="46">100n</text>
<text x="292.7" y="43.4">C3</text>
<text x="292.7" y="46">100n</text>
<text x="304.2" y="43.4">C4</text>
<text x="304.2" y="46">100n</text>
<text x="315" y="43.4">C5</text>
<text x="315" y="46">100n</text>
<text x="325.8" y="43.4">C6</text>
<text x="325.8" y="46">100n</text>
<text x="335.9" y="43.4">C7</text>
<text x="335.9" y="46">100n</text>
<text x="35.6" y="51.7">C10</text>
<text x="50.8" y="51.7">SW1</text>
<text x="93.4" y="50.4">1u</text>
<text x="120" y="50.4">1u</text>
<text x="162.6" y="48.2">Conn_01x06_MountingPin</text>
<text x="223.4" y="51">GND</text>
<text x="35.6" y="54.2">100n</text>
<text x="50.8" y="54.2">SW_Push</text>
<text x="31" y="63.1">GND</text>
<text x="46.9" y="63.1">GND</text>
<text x="88.8" y="62.5">GND</text>
<text x="102.7" y="62.5">GND</text>
<text x="115.4" y="62.5">GND</text>
<text x="151.6" y="63.7">GND</text>
<text x="157.3" y="63.7">GND</text>
<text x="265.3" y="61.2">GND</text>
<text x="101" y="74.5">+3V3</text>
<text x="94" y="91">NRST</text>
<text x="104.5" y="92.8" transform="rotate(-90 104.5 92.8)">VBAT</text>
<text x="107" y="92" transform="rotate(-90 107 92)">VDD</text>
<text x="109.6" y="92" transform="rotate(-90 109.6 92)">VDD</text>
<text x="112.1" y="92" transform="rotate(-90 112.1 92)">VDD</text>
<text x="114.7" y="92" transform="rotate(-90 114.7 92)">VDD</text>
<text x="117.1" y="91">PA0</text>
<text x="117.1" y="93.6">PA1</text>
<text x="132.1" y="90.4">R1</text>
<text x="132.1" y="92.9">1k</text>
<text x="145.4" y="90.4">R3</text>
<text x="145.4" y="92.9">1k</text>
<text x="56.9" y="101.2">+3V3</text>
<text x="94" y="101.2">VREF+</text>
<text x="94" y="96.1">BOOT0</text>
<text x="117.1" y="96.1">PA2</text>
<text x="117.1" y="98.7">PA3</text>
<text x="117.1" y="101.2">PA4</text>
<text x="94" y="106.3">PH0</text>
<text x="117.1" y="103.7">PA5</text>
<text x="117.1" y="106.3">PA6</text>
<text x="94" y="113.9">PD2</text>
<text x="94" y="108.8">PH1</text>
<text x="117.1" y="108.8">PA7</text>
<text x="117.1" y="111.4">PA8</text>
<text x="117.1" y="113.9">PA9</text>
<text x="94" y="119">PC0</text>
<text x="115.9" y="116.4">PA10</text>
<text x="115.9" y="119">PA11</text>
<text x="125.6" y="117.7">R5</text>
<text x="264" y="119">MX1</text>
<text x="276.7" y="119">MX2</text>
<text x="289.4" y="119">MX3</text>
<text x="302.1" y="119">MX4</text>
<text x="314.8" y="119">MX5</text>
<text x="327.5" y="119">MX6</text>
<text x="94" y="124.1">PC2</text>
<text x="94" y="121.5">PC1</text>
<text x="115.9" y="121.5">PA12</text>
<text x="115.9" y="124.1">PA13</text>
<text x="125.6" y="120.2">R6</text>
<text x="261.1" y="121.5">MX_SW_HS</text>
<text x="273.8" y="121.5">MX_SW_HS</text>
<text x="286.5" y="121.5">MX_SW_HS</text>
<text x="299.2" y="121.5">MX_SW_HS</text>
<text x="311.9" y="121.5">MX_SW_HS</text>
<text x="324.6" y="121.5">MX_SW_HS</text>
<text x="94" y="126.6">PC3</text>
<text x="94" y="129.1">PC4</text>
<text x="94" y="131.7">PC5</text>
<text x="115.9" y="126.6">PA14</text>
<text x="115.9" y="129.1">PA15</text>
<text x="270.5" y="129.8">D1</text>
<text x="283.2" y="129.8">D2</text>
<text x="295.9" y="129.8">D3</text>
<text x="308.6" y="129.8">D4</text>
<text x="321.3" y="129.8">D5</text>
<text x="334" y="129.8">D6</text>
<text x="94" y="134.2">PC6</text>
<text x="94" y="136.8">PC7</text>
<text x="117" y="134.2">PB0</text>
<text x="117" y="136.8">PB1</text>
<text x="264" y="136.1">MX7</text>
<text x="270.5" y="132.3">D_Small</text>
<text x="276.7" y="136.1">MX8</text>
<text x="283.2" y="132.3">D_Small</text>
<text x="289.4" y="136.1">MX9</text>
<text x="295.9" y="132.3">D_Small</text>
<text x="301.5" y="136.1">MX10</text>
<text x="308.6" y="132.3">D_Small</text>
<text x="314.2" y="136.1">MX11</text>
<text x="321.3" y="132.3">D_Small</text>
<text x="326.9" y="136.1">MX12</text>
<text x="334" y="132.3">D_Small</text>
<text x="94" y="139.3">PC8</text>
<text x="94" y="141.8">PC9</text>
<text x="117" y="139.3">PB2</text>
<text x="117" y="141.8">PB3</text>
<text x="261.1" y="138.7">MX_SW_HS</text>
<text x="273.8" y="138.7">MX_SW_HS</text>
<text x="286.5" y="138.7">MX_SW_HS</text>
<text x="299.2" y="138.7">MX_SW_HS</text>
<text x="311.9" y="138.7">MX_SW_HS</text>
<text x="324.6" y="138.7">MX_SW_HS</text>
<text x="94" y="144.4">PC10</text>
<text x="94" y="146.9">PC11</text>
<text x="94" y="149.5">PC12</text>
<text x="117" y="144.4">PB4</text>
<text x="117" y="146.9">PB5</text>
<text x="117" y="149.5">PB6</text>
<text x="270.5" y="146.9">D7</text>
<text x="270.5" y="149.5">D_Small</text>
<text x="283.2" y="146.9">D8</text>
<text x="283.2" y="149.5">D_Small</text>
<text x="295.9" y="146.9">D9</text>
<text x="295.9" y="149.5">D_Small</text>
<text x="308.6" y="146.9">D10</text>
<text x="308.6" y="149.5">D_Small</text>
<text x="321.3" y="146.9">D11</text>
<text x="321.3" y="149.5">D_Small</text>
<text x="334" y="146.9">D12</text>
<text x="334" y="149.5">D_Small</text>
<text x="94" y="152">PC13</text>
<text x="94" y="154.5">PC14</text>
<text x="117" y="152">PB7</text>
<text x="117" y="154.5">PB8</text>
<text x="261.1" y="155.8">MX_SW_HS</text>
<text x="263.4" y="153.3">MX13</text>
<text x="273.8" y="155.8">MX_SW_HS</text>
<text x="276.1" y="153.3">MX14</text>
<text x="286.5" y="155.8">MX_SW_HS</text>
<text x="288.8" y="153.3">MX15</text>
<text x="299.2" y="155.8">MX_SW_HS</text>
<text x="301.5" y="153.3">MX16</text>
<text x="311.9" y="155.8">MX_SW_HS</text>
<text x="314.2" y="153.3">MX17</text>
<text x="324.6" y="155.8">MX_SW_HS</text>
<text x="326.9" y="153.3">MX18</text>
<text x="94" y="157.1">PC15</text>
<text x="115.7" y="159.6">PB10</text>
<text x="117" y="157.1">PB9</text>
<text x="94" y="162.2">VCAP1</text>
<text x="115.7" y="162.2">PB12</text>
<text x="115.7" y="164.7">PB13</text>
<text x="115.7" y="167.2">PB14</text>
<text x="270.5" y="164.1">D13</text>
<text x="270.5" y="166.6">D_Small</text>
<text x="283.2" y="164.1">D14</text>
<text x="283.2" y="166.6">D_Small</text>
<text x="295.9" y="164.1">D15</text>
<text x="295.9" y="166.6">D_Small</text>
<text x="308.6" y="164.1">D16</text>
<text x="308.6" y="166.6">D_Small</text>
<text x="321.3" y="164.1">D17</text>
<text x="321.3" y="166.6">D_Small</text>
<text x="334" y="164.1">D18</text>
<text x="334" y="166.6">D_Small</text>
<text x="87.6" y="172.8">C11</text>
<text x="107" y="173.5" transform="rotate(-90 107 173.5)">VSS</text>
<text x="109.6" y="173.5" transform="rotate(-90 109.6 173.5)">VSSA</text>
<text x="115.7" y="169.8">PB15</text>
<text x="261.1" y="172.9">MX_SW_HS</text>
<text x="263.4" y="170.4">MX19</text>
<text x="273.8" y="172.9">MX_SW_HS</text>
<text x="276.1" y="170.4">MX20</text>
<text x="286.5" y="172.9">MX_SW_HS</text>
<text x="288.8" y="170.4">MX21</text>
<text x="299.2" y="172.9">MX_SW_HS</text>
<text x="301.5" y="170.4">MX22</text>
<text x="311.9" y="172.9">MX_SW_HS</text>
<text x="314.2" y="170.4">MX23</text>
<text x="324.6" y="172.9">MX_SW_HS</text>
<text x="326.9" y="170.4">MX24</text>
<text x="87.6" y="175.4">100n</text>
<text x="110.9" y="176.8">U2</text>
<text x="110.9" y="179.3">STM32F401RCTx</text>
<text x="270.5" y="181.2">D19</text>
<text x="270.5" y="183.7">D_Small</text>
<text x="283.2" y="181.2">D20</text>
<text x="283.2" y="183.7">D_Small</text>
<text x="295.9" y="181.2">D21</text>
<text x="295.9" y="183.7">D_Small</text>
<text x="308.6" y="181.2">D22</text>
<text x="308.6" y="183.7">D_Small</text>
<text x="321.3" y="181.2">D23</text>
<text x="321.3" y="183.7">D_Small</text>
<text x="334" y="181.2">D24</text>
<text x="334" y="183.7">D_Small</text>
<text x="82.3" y="188.4">GND</text>
<text x="104.1" y="188.2">GND</text>
<text x="261.1" y="190.1">MX_SW_HS</text>
<text x="263.4" y="187.6">MX25</text>
<text x="273.8" y="190.1">MX_SW_HS</text>
<text x="276.1" y="187.6">MX26</text>
<text x="286.5" y="190.1">MX_SW_HS</text>
<text x="288.8" y="187.6">MX27</text>
<text x="299.2" y="190.1">MX_SW_HS</text>
<text x="301.5" y="187.6">MX28</text>
<text x="311.9" y="190.1">MX_SW_HS</text>
<text x="314.2" y="187.6">MX29</text>
<text x="270.5" y="198.3">D25</text>
<text x="270.5" y="200.9">D_Small</text>
<text x="283.2" y="198.3">D26</text>
<text x="283.2" y="200.9">D_Small</text>
<text x="295.9" y="198.3">D27</text>
<text x="295.9" y="200.9">D_Small</text>
<text x="308.6" y="198.3">D28</text>
<text x="308.6" y="200.9">D_Small</text>
<text x="321.3" y="198.3">D29</text>
<text x="321.3" y="200.9">D_Small</text>
<text x="334" y="198.3">D30</text>
<text x="334" y="200.9">D_Small</text>
<text x="208.2" y="232">+3V3</text>
<text x="256.4" y="232">+3V3</text>
<text x="44.5" y="234.5">C12</text>
<text x="44.5" y="237.1">22p</text>
<text x="123.6" y="239.6">5.1k</text>
<text x="124.4" y="237.1">R8</text>
<text x="130" y="239.6">5.1k</text>
<text x="130.7" y="237.1">R9</text>
<text x="136.7" y="237.1">Rotary_Encoder_Default</text>
<text x="145.9" y="234.5">SW2</text>
<text x="261.6" y="239.6">R7</text>
<text x="62.8" y="245.7">12MHz</text>
<text x="64.8" y="243.1">Y1</text>
<text x="71.1" y="245.3">R12</text>
<text x="261.6" y="242.2">5.1k</text>
<text x="71.8" y="247.9">1k</text>
<text x="123.8" y="249.8">R10</text>
<text x="130.1" y="249.8">R11</text>
<text x="44.5" y="253.6">C13</text>
<text x="44.5" y="256.1">22p</text>
<text x="123.6" y="252.3">5.1k</text>
<text x="130" y="252.3">5.1k</text>
<text x="34.2" y="259.9">GND</text>
<text x="50.7" y="259.9">GND</text>
<text x="60.8" y="259.9">GND</text>
<text x="136.4" y="260.6">GND</text>
<text x="145.9" y="260.6">GND</text>
<text x="208.8" y="260.6">GND</text>
<text x="257" y="259.9">GND</text>
</g>
<g font-size="1.8">
<text x="140.3" y="41.6">USB_D+</text>
<text x="64" y="45.4">nRESET</text>
<text x="140.3" y="44.1">USB_D-</text>
<text x="140.3" y="46.6">SPLIT_TX</text>
<text x="230.3" y="42.2">BOOTSEL</text>
<text x="140.3" y="49.2">SPLIT_RX</text>
<text x="153.5" y="82.2">SPLIT_TX</text>
<text x="63.5" y="89.8">nRESET</text>
<text x="153.2" y="85.4">SPLIT_RX</text>
<text x="63.5" y="94.9">BOOTSEL</text>
<text x="63.5" y="105.1">XIN</text>
<text x="63.5" y="107.6">XOUT</text>
<text x="243.2" y="105.7">COL4</text>
<text x="243.2" y="103.2">COL5</text>
<text x="243.2" y="110.8">COL2</text>
<text x="243.2" y="108.2">COL3</text>
<text x="243.2" y="113.3">COL1</text>
<text x="63.5" y="117.8">ENC_B</text>
<text x="140.1" y="117.8">USB_D-</text>
<text x="243.2" y="115.9">COL0</text>
<text x="63.5" y="122.8">HANDEDNESS</text>
<text x="63.5" y="120.3">ENC_A</text>
<text x="140.1" y="120.3">USB_D+</text>
<text x="141.5" y="125.4">SWCLK</text>
<text x="141.9" y="122.8">SWDIO</text>
<text x="143" y="127.9">COL2</text>
<text x="243.2" y="132.4">ROW0</text>
<text x="63.5" y="143.2">COL3</text>
<text x="142.5" y="140.6">ROW0</text>
<text x="142.5" y="143.2">ROW1</text>
<text x="63.5" y="148.2">COL5</text>
<text x="63.5" y="145.7">COL4</text>
<text x="142.5" y="145.7">ROW2</text>
<text x="142.5" y="148.2">ROW3</text>
<text x="243.2" y="149.5">ROW1</text>
<text x="142.5" y="150.8">ROW4</text>
<text x="142.9" y="153.3">COL0</text>
<text x="142.9" y="155.9">COL1</text>
<text x="243.2" y="166.7">ROW2</text>
<text x="243.2" y="183.8">ROW3</text>
<text x="342.7" y="190.8">ENC_SW_1</text>
<text x="342.7" y="194">ENC_SW_2</text>
<text x="243.2" y="200.9">ROW4</text>
<text x="81.1" y="239">XIN</text>
<text x="114.9" y="241">ENC_A</text>
<text x="163" y="241">ENC_SW_2</text>
<text x="201.9" y="243.5">SWCLK</text>
<text x="268.8" y="244.8">HANDEDNESS</text>
<text x="79.4" y="249.2">XOUT</text>
<text x="114.9" y="246">ENC_B</text>
<text x="163" y="246">ENC_SW_1</text>
<text x="201.9" y="246">SWDIO</text>
</g>
<g font-size="1.8" fill="#a1a1a1">
<text x="213.1" y="41.5">Conn_01x02_Pin</text>
<text x="219.8" y="39">J1</text>
<text x="222.8" y="42.3">1</text>
<text x="222.8" y="44.8">2</text>
<text x="137.8" y="90.4">R2</text>
<text x="137.8" y="92.9">1k</text>
<text x="152.4" y="90.4">R4</text>
<text x="152.4" y="92.9">1k</text>
<text x="213.7" y="239.6">Conn_01x04_Pin</text>
<text x="220.4" y="237.1">J3</text>
<text x="218.4" y="241">1</text>
<text x="218.4" y="243.6">2</text>
<text x="218.4" y="246.1">3</text>
<text x="218.4" y="248.7">4</text>
<text x="261.6" y="250.4">R13</text>
<text x="261.6" y="253">5.1k</text>
</g>
<g font-size="1.8" fill="#0000c2">
<text x="275" y="54.9">Decoupling</text>
<text x="275" y="56.9">+</text>
<text x="277.7" y="56.9">Bulk</text>
<text x="283" y="56.9">Capacitor</text>
<text x="286.6" y="54.9">Capacitors</text>
<text x="297.9" y="54.9">for</text>
<text x="301.7" y="54.9">Pins</text>
<text x="306.9" y="54.9">1,</text>
<text x="309.9" y="54.9">19,</text>
<text x="314.1" y="54.9">32,</text>
<text x="318.3" y="54.9">48,</text>
<text x="322.5" y="54.9">64</text>
<text x="125.7" y="138.2">PB2</text>
<text x="130.7" y="138.2">has</text>
<text x="135.1" y="138.2">alternate</text>
<text x="144.8" y="138.2">Function</text>
<text x="154.1" y="138.2">BOOT1</text>
<text x="55.2" y="237.9">C_l</text>
<text x="59.3" y="237.9">=</text>
<text x="62.1" y="237.9">12pF</text>
</g>
<text font-size=".5" fill="#840000" x="157.9" y="54.1">Mounting</text>
</svg>
